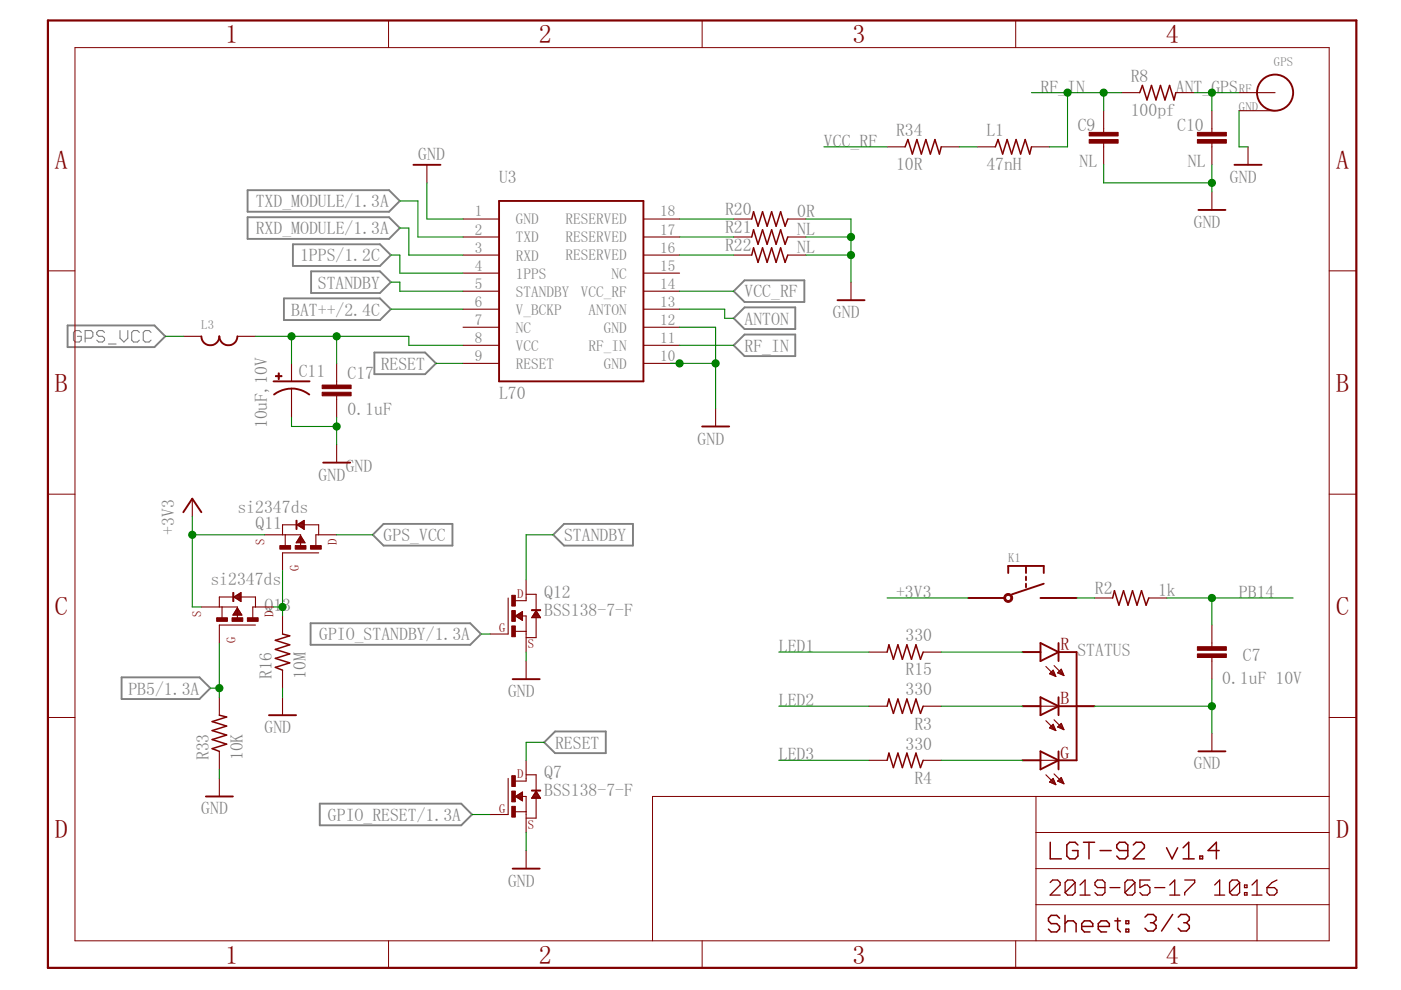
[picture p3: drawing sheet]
<svg xmlns="http://www.w3.org/2000/svg" width="297mm" height="210mm" viewBox="0 0 297 210" stroke-linecap="round" stroke-linejoin="round" font-family="sans-serif">
<g fill="none" stroke="#808080" stroke-width=".4">
<path d="M52.5 46.1h30l2.3 2.2-2.3 2.4h-30zM52.5 40.3h30l2.3 2.3-2.3 2.3h-30zM62.1 51.8h18.5l2.3 2.3-2.3 2.3h-18.5zM66 57.5h14.6l2.3 2.3-2.3 2.3h-14.6zM157.9 59.4h12.6v4.6h-12.6l-2.3-2.3zM14.3 69h18.4l2.3 2.3-2.3 2.3h-18.4zM60.2 63.3h20.4l2.3 2.3-2.3 2.3h-20.4zM79.4 74.7h10.7l2.3 2.3-2.3 2.3h-10.7zM155.6 73.2l2.3-2.3h10.7v4.6h-10.7zM157.9 65.2h10.7v4.6h-10.7l-2.3-2.3zM81.3 111.1h14.6v4.6h-14.6l-2.3-2.3zM117.3 113.4l2.3-2.3h14.6v4.6h-14.6z"/>
<path d="M65.8 132.1h33.9l2.3 2.3-2.3 2.3h-33.9zM25.8 143.6h16.5l2.3 2.3-2.3 2.3h-16.5zM115.4 157.4l2.3-2.3h10.7v4.6h-10.7zM67.8 170.4h30l2.3 2.3-2.3 2.3h-30z"/>
</g>
<path d="M17.2 70.5l-.4-.4h-.8l-.4 .4v1.6l.4 .4h.8l.4-.4v-.8h-.8M18.1 71.7h1.2l.4-.4v-.8l-.4-.4h-1.2v2.4M22.2 70.5l-.5-.4h-.8l-.4 .4v.4l.4 .4h.8l.5 .4v.4l-.5 .4h-.8l-.4-.4M23 72.9h1.6M25.4 70.1v1.6l.9 .8 .8-.8v-1.6M29.5 70.5l-.4-.4h-.8l-.4 .4v1.6l.4 .4h.8l.4-.4M32 70.5l-.4-.4h-.8l-.4 .4v1.6l.4 .4h.8l.4-.4" fill="none" stroke="#808080" stroke-width=".23"/>
<g fill="none" stroke="#800000" stroke-width=".21">
<path d="M15.9 10.1h265.9v189.4h-265.9zM82.4 4.3v5.8M148.9 4.3v5.8M215.3 4.3v5.8M10.2 57.4h5.7M281.8 57.4h5.8M10.2 104.8h5.7M62.8 115h1.8M62.9 114.9h1.6M63 111.3l1.5-1v1.9zM63 114.8h1.5M63 111.3h1.5"/>
<path d="M63.1 114.6h1.3M63.1 111.4h1.4M63.1 114.5h1.2M63.2 114.4h1M63.2 111.1h1.3M63.3 114.3h.9M63.3 111.5h1.2M63.4 114.2h.7M63.4 111h1.1M63.4 114h.6M63.5 111.6h1M63.5 113.9h.4"/>
<path d="M63.6 113.8h.3M63.6 110.9h.9M63.7 113.7h.1M63.7 111.7h.8M63.7 113.6l1 1.5h-1.9zM63.8 110.8h.7M63.9 111.8h.6M64 110.6h.5M64.1 112h.4M64.2 110.5h.3M64.3 112.1h.2M64.4 110.4h.1"/>
<path d="M64.5 112.2h.1M281.8 104.8h5.8M49.5 130.3h1.7M49.5 130.2h1.6M49.6 126.6l1.5-1v2zM49.6 130h1.5M49.7 126.6h1.4M49.7 129.9h1.3M49.7 126.5h1.4M49.8 129.8h1.1M49.8 129.7h1M49.9 126.8h1.2"/>
<path d="M49.9 126.4h1.2M49.9 129.6h.9M50 129.4h.7M50.1 129.3h.5M50.1 126.9h1M50.1 126.3h1M50.1 129.2h.4M50.2 129.1h.3M50.2 127h.9M50.2 126.2h.9M50.3 128.9h.1M50.3 128.9l1 1.5h-1.9z"/>
<path d="M50.4 127.1h.7M50.4 126h.7M50.6 127.3h.5M50.6 125.9h.5M50.8 127.4h.3M50.8 125.8h.3M51 127.5h.1M51 125.7h.1M109.3 130.6l1.5-1v2zM109.3 130.6h1.5M109.4 130.5h1.4M109.5 130.8h1.3"/>
<path d="M109.6 130.4h1.2M109.7 130.9h1.1M109.8 130.3h1M109.9 131h.9M110 130.2h.8M110.1 131.1h.7M110.2 130h.6M110.3 131.3h.5M110.3 129.9h.5M110.5 131.4h.3M110.6 129.8h.2M110.7 131.5h.1"/>
<path d="M110.7 129.7h.1M112.8 130.9h1.8M112.8 130.8h1.7M112.9 130.6h1.5M113 130.5h1.3M113.1 130.4h1.2M113.1 130.3h1.1M113.2 130.2h.9M113.3 130h.7M113.4 129.9h.5M113.5 129.8h.4M113.5 129.7h.3"/>
<path d="M113.6 129.6h.1M113.7 129.5l.9 1.5h-1.9zM10.2 152.1h5.7M281.8 152.1h5.8M109.3 168.9l1.5-1v1.9zM109.3 168.8h1.5M109.5 169h1.3M109.5 168.7h1.3M109.6 169.1h1.2M109.7 168.6h1.1M109.8 169.2h1M109.9 168.5h.9"/>
<path d="M110 169.3h.8M110 168.4h.8M110.2 169.5h.6M110.2 168.3h.6M110.4 169.6h.4M110.4 168.1h.4M110.6 169.7h.2M110.6 168h.2M112.8 169.1h1.7M112.9 169h1.5M112.9 168.8h1.5M113 168.7h1.3"/>
<path d="M113.1 168.6h1.1M113.2 168.5h1M113.2 168.4h.9M113.3 168.3h.7M113.4 168.1h.5M113.5 168h.3M113.6 167.9h.2M113.6 167.8h.1M113.7 167.7l.9 1.5h-1.9zM219.6 168.9v30.6M219.6 176.5h62.2M281.8 168.9h-143.5v30.6"/>
<path d="M82.4 199.5v5.7M148.9 199.5v5.7M215.3 199.5v5.7M219.6 191.8h62.2M219.6 184.2h62.2M266.5 191.8v7.7"/>
</g>
<g fill="none" stroke="#800000" stroke-width=".32">
<path d="M241.6 19.6l.6-1.5 1 3.1 .9-3.1 1 3.1 .9-3.1 1 3.1 1-3.1 .9 3.1 .4-1.6M191.9 31.1l.6-1.5 .9 3.1 1-3.1 .9 3.1 1-3.1 1 3.1 .9-3.1 1 3.1 .4-1.6M211 31.1l.6-1.5 1 3.1 .9-3.1 1 3.1 .9-3.1 1 3.1 1-3.1 .9 3.1 .4-1.6M159.4 46.4l.4-1.5 .9 3.1 1-3.1 .9 3.1 1-3.1 .9 3.1 1-3.1 1 3.1 .5-1.6M159.4 50.2l.4-1.5 .9 3.1 1-3.1 .9 3.1 1-3.1 .9 3.1 1-3.1 1 3.1 .5-1.6M159.4 54.1l.4-1.5 .9 3 1-3 .9 3 1-3 .9 3 1-3 1 3 .5-1.5M59.9 134.4l1.5 .4-3 1 3 .9-3 1 3 .9-3 1 3 .9-3 1 1.5 .6M188.1 138.3l.4-1.6 .9 3.1 1-3.1 .9 3.1 1-3.1 1 3.1 .9-3.1 1 3.1 .5-1.5M235.9 126.8l.4-1.6 .9 3.1 1-3.1 1 3.1 .9-3.1 1 3.1 .9-3.1 1 3.1 .6-1.5M46.5 151.6l1.5 .4-3 1 3 .9-3 1 3 1-3 .9 3 1-3 .9 1.5 .6M188.1 149.7l.4-1.5 .9 3.1 1-3.1 .9 3.1 1-3.1 1 3.1 .9-3.1 1 3.1 .5-1.6M188.1 161.2l.4-1.5 .9 3.1 1-3.1 .9 3.1 1-3.1 1 3.1 .9-3.1 1 3.1 .5-1.6"/>
<path d="M222.7 178.6v3.5h2.3M228.5 179.2l-.6-.6h-1.1l-.6 .6v2.3l.6 .6h1.1l.6-.6v-1.2h-1.1M229.7 178.6h2.4M230.9 178.6v3.5M240.3 179.2l.6-.6h1.1l.6 .6v.5l-2.3 2.4h2.3M247.3 179.7l1.2 2.4 1.2-2.4M250.8 179.7l1.2-1.1v3.5M224.6 194.7l-.6-.6h-1.1l-.6 .6v.5l.6 .6h1.1l.6 .6v.6l-.6 .6h-1.1l-.6-.6M225.8 195.8l.6-.6h1.2l.6 .6v1.8M225.8 194.1v3.5M229.3 196.4h2.4v-.6l-.6-.6h-1.2l-.6 .6v1.2l.6 .6h1.2M232.9 196.4h2.3v-.6l-.6-.6h-1.2l-.5 .6v1.2l.5 .6h1.2"/>
<path d="M233.2 180.3h2.4M236.4 195.2h1.2M237 194.7v2.3l.6 .6M238.7 195.2h.6v.6h-.6zM238.7 197h.6v.6h-.6zM239.1 180.3h-1.8l-.5-.6v-.5l.5-.6h1.2l.6 .6v2.3l-.6 .6h-1.2l-.5-.6M242.8 194.5l.6-.6h1.1l.6 .6v.6l-.6 .5M243.9 195.6h.6M244.5 195.6l.6 .6v.6l-.6 .6h-1.1l-.6-.6M248.6 193.9l-2.3 3.5M249.8 194.5l.6-.6h1.2l.6 .6v.6l-.6 .5M250.8 182.1h2.4"/>
<path d="M251 195.6h.6M251.6 195.6l.6 .6v.6l-.6 .6h-1.2l-.6-.6M254.4 181.5h.6v.6h-.6zM258.5 180.3h-2.4l1.8-1.7v3.5"/>
</g>
<g fill="none" stroke="#800000" stroke-width=".28">
<path d="M222.7 187.1l.5-.5h1l.6 .5v.5l-2.1 2.2h2.1M227.9 187.1v2.2l-.5 .5h-1l-.6-.5M227.9 187.1l-.5-.5h-1l-.6 .5v2.2M227.9 187.1l-2.1 2.2M229 189.8h2.1M229 187.6l1.1-1v3.2M234.3 188.2h-1.6l-.5-.6v-.5l.5-.5h1l.6 .5v2.2l-.6 .5h-1l-.5-.5M235.3 188.2h2.1M240.6 187.1v2.2l-.5 .5h-1.1l-.5-.5M240.6 187.1l-.5-.5h-1.1l-.5 .5v2.2M240.6 187.1l-2.1 2.2M243.8 186.6h-2.1v1.6l1-.6h.6l.5 .6v1.1l-.5 .5h-1.1l-.5-.5"/>
<path d="M244.8 188.2h2.2M248 189.8h2.1M248 187.6l1.1-1v3.2M251.2 186.6h2.1v.5l-2.1 2.2v.5M257.5 189.8h2.2M257.5 187.6l1.1-1v3.2M262.8 187.1v2.2l-.5 .5h-1.1l-.5-.5M262.8 187.1l-.5-.5h-1.1l-.5 .5v2.2M262.8 187.1l-2.1 2.2M263.9 189.3h.5v.5h-.5zM263.9 187.6h.5v.6h-.5zM265.5 189.8h2.1"/>
<path d="M265.5 187.6l1-1v3.2M268.6 188.2h1.6l.5 .5v.6l-.5 .5h-1l-.6-.5zM270.7 186.6l-1 .5-1.1 1.1"/>
</g>
<path d="M10.2 4.3h277.4v200.9h-277.4z" fill="none" stroke="#800000" stroke-width=".47"/>
<g fill="none" stroke="#800000" stroke-width=".4">
<path d="M87.7 34.9h5.7M261.7 34.9h5.8M105.8 42.6h30.6v38.3h-30.6zM254.1 44.5h5.7M42.7 71.3a1.91 1.91 0 0 0 1.9 1.9 1.91 1.91 0 0 0 1.9-1.9 1.92 1.92 0 0 0 1.9 1.9 1.92 1.92 0 0 0 1.9-1.9M177.6 63.6h5.7M58 80.9h7.6M61.8 82.4l2 .3 1.8 1M61.8 82.4l-1.9 .3-1.8 1M68.5 98.1h5.8M148.9 90.4h5.7M38.9 108.6l1.9-2.9 1.9 2.9"/>
<path d="M217.5 120v1.5M205.3 126.8h7.7M213.8 121.5v-1.5h7.5v1.5M216.8 138.3h3.8M217.5 122.3v.7M217.5 123.8v.7M220.6 126.8h7.7M220.6 136.3l3.8 2-3.8 1.9zM221.3 123.8l-6.8 2.2M224.4 136.3v3.9M224.4 138.3h3.9v22.9h-3.9M57 151.6h5.8"/>
<path d="M108.7 144h5.7M216.8 149.7h3.8M220.6 147.8l3.8 1.9-3.8 1.9zM220.6 159.3l3.8 1.9-3.8 1.9zM224.4 147.8v3.8M224.4 159.3v3.8M224.4 149.7h7.7M254.1 159.3h5.7M43.6 168.9h5.8M216.8 161.2h3.8M108.7 184.2h5.7"/>
<circle cx="270.3" cy="19.6" r="3.8"/>
</g>
<g fill="none" stroke="#800000" stroke-width=".23">
<path d="M237.8 19.6h3.8M249.3 19.6h3.8M262.7 19.6h7.6M90.5 34.9v3.9M188.1 31.1h3.8M199.6 31.1h3.8M207.2 31.1h3.8M218.7 31.1h3.8M234 23.5v4.6M234 30.4v4.5M256.9 23.5v4.6M256.9 30.4v4.5"/>
<path d="M262.7 23.5h7.6M264.6 31.1v3.8M98.2 57.9h7.6M98.2 46.4h7.6M98.2 54.1h7.6M98.2 50.2h7.6M136.4 57.9h7.7M136.4 46.4h7.7M136.4 54.1h7.7M136.4 50.2h7.7M155.6 46.4h3.8M155.6 54.1h3.8"/>
<path d="M155.6 50.2h3.8M167 46.4h3.9M167 54.1h3.9M167 50.2h3.9M180.4 59.8v3.8M256.9 40.7v3.8M38.9 71.3h3.8M50.3 71.3h3.9M61.8 77v3.9M71.4 77v4.6M98.2 65.6h7.6M98.2 77h7.6"/>
<path d="M98.2 69.4h7.6M98.2 73.2h7.6M98.2 61.7h7.6M136.4 65.6h7.7M136.4 77h7.7M136.4 69.4h7.7M136.4 73.2h7.7M136.4 61.7h7.7M61.8 82.4v6.1M71.4 83.9v4.6M71.4 94.3v3.8M151.7 86.6v3.8"/>
<path d="M40.8 105.7v3.9M56.1 113.4h7.6v2.5M60.5 113.4v2.3M63 111.3h-3.1v2.1M64.3 111.3h3.3v2.1M67.6 117.2h-7.7v3.8M71.4 113.4h-4.4v2.3M42.7 128.7h7.6v2.5M47.1 128.7v2.3M49.6 126.6h-3.1v2.1M50.9 126.6h3.3v2.1M54.2 132.5h-7.7v3.8"/>
<path d="M58 128.7h-4.4v2.3M59.9 130.6v3.8M107.7 126.8v7.6h-3.8M109.3 133.9h2.2M110.8 130.6h.7v7.7M111.5 123v4.4h-2.2M111.5 126h2.2v3.5M113.7 131v4.2h-2.2M184.3 138.3h3.8M195.7 138.3h3.9M205.3 126.8h7.7M216.8 138.3h3.8"/>
<path d="M220.6 126.8h7.7M232.1 126.8h3.8M243.6 126.8h3.8M256.9 132.5v4.6M256.9 139.4v4.6M46.5 147.8v3.8M46.5 159.3v3.8M59.9 142.1v3.8M59.9 147.8v3.8M111.5 140.2v3.8M184.3 149.7h3.8M195.7 149.7h3.9"/>
<path d="M216.8 149.7h7.6M221.7 152.8l2.2 2.1M221.7 141.3l2.2 2.1M222.5 154.3l.8-.7 .6 1.3zM222.5 142.9l.8-.8 .6 1.3zM222.5 154.3h1.1M222.5 142.9h1.1M222.7 154.1h.8M222.7 142.7h.8M222.9 142.5h.6M222.9 153.9h.5M223 154.5h.7"/>
<path d="M223 143.1h.7M223.1 153.7h.3M223.1 142.3h.3M223.5 154.7h.3M223.5 152.6l2.1 2.1M223.5 141.1l2.1 2.1M223.5 143.3h.3M224.2 154.1h1.1M224.2 154.1l1.4 .6M224.2 154.1l.8-.7 .6 1.3M224.2 142.7l.8-.8 .6 1.3M224.2 142.7l1.4 .5"/>
<path d="M224.3 142.7h1M224.4 153.9h.9M224.4 142.5h.9M224.6 153.7h.6M224.6 142.3h.6M224.7 154.3h.7M224.7 142.9h.7M224.8 142.1h.3M224.8 153.5h.3M225.2 154.5h.3M225.2 143.1h.3M228.3 149.7h3.8"/>
<path d="M256.9 155.5v3.8M46.5 165v3.9M107.7 165v7.7h-3.8M109.3 172.1h2.2M110.8 168.9h.7v7.6M111.5 161.2v4.4h-2.2M111.5 164.3h2.2v3.4M113.7 169.2v4.3h-2.2M184.3 161.2h3.8M195.7 161.2h3.9M216.8 161.2h7.6M221.7 164.3l2.2 2.1"/>
<path d="M222.5 165.8l1.4 .6M222.5 165.8l.8-.8 .6 1.4M222.5 165.8h1.1M222.7 165.6h.8M222.9 165.4h.5M223 166h.7M223.1 165.2h.3M223.5 166.2h.3M223.5 164.1l2.1 2.1M224.2 165.6h1.1M224.2 165.6l1.4 .6M224.2 165.6l.8-.8 .6 1.4"/>
<path d="M224.4 165.4h.9M224.6 165.2h.6M224.7 165.8h.7M224.8 165h.3M225.2 166h.3M111.5 180.3v3.9"/>
</g>
<g fill="#800000" stroke="#800000" stroke-width=".21">
<path d="M108.5 126.2h.8v2.3h-.8z"/>
<path d="M108.5 129.5h.8v2.2h-.8z"/>
<path d="M108.5 132.7h.8v2.3h-.8z"/>
<path d="M112.7 129.3h1.9v.2h-1.9z"/>
<path d="M108.5 164.5h.8v2.3h-.8z"/>
<path d="M108.5 167.7h.8v2.3h-.8z"/>
<path d="M108.5 171h.8v2.2h-.8z"/>
<path d="M112.7 167.5h1.9v.2h-1.9z"/>
<path d="M65.8 115.7h2.3v.7h-2.3z"/>
<path d="M62.6 115.7h2.3v.7h-2.3z"/>
<path d="M59.3 115.7h2.3v.7h-2.3z"/>
<path d="M62.8 110.3h.2v1.9h-.2z"/>
<path d="M52.5 131h2.2v.7h-2.2z"/>
<path d="M49.2 131h2.3v.7h-2.3z"/>
<path d="M45.9 131h2.3v.7h-2.3z"/>
<path d="M49.4 125.6h.2v1.9h-.2z"/>
<path d="M253.9 137.1h6.1v.8h-6.1z"/>
<path d="M253.9 138.6h6.1v.8h-6.1z"/>
<path d="M230.9 29.6h6.2v.8h-6.2z"/>
<path d="M230.9 28.1h6.2v.7h-6.2z"/>
<path d="M253.9 29.6h6.1v.8h-6.1z"/>
<path d="M253.9 28.1h6.1v.7h-6.1z"/>
<path d="M58.4 79.7h1.4v.2h-1.4z"/>
<path d="M59 79.1h.2v1.3h-.2z"/>
<path d="M68.3 83.2h6.1v.7h-6.1z"/>
<path d="M68.3 81.6h6.1v.8h-6.1z"/>
</g>
<path d="M213 126.2a.95 .95 0 0 1 1.5 .1 .95 .95 0 0 1-.5 1.4 .95 .95 0 0 1-1.2-.9h.4a.56 .56 0 0 1 .8-.5 .56 .56 0 0 1 .1 .9 .56 .56 0 0 1-.9-.2v-.2h-.4z" fill-rule="evenodd" fill="#800000" stroke="#800000" stroke-width=".21"/>
<g fill="none" stroke="#008000" stroke-width=".23">
<path d="M218.7 19.6h19.1M226.3 19.6v11.5h-3.8M234 19.6v3.9M253.1 19.6h9.6M256.9 19.6v3.9M90.5 38.8v7.6h7.7M174.7 31.1h13.4M203.4 31.1h3.8M234 34.9v3.9h22.9M256.9 34.9v5.8M262.7 23.5v7.6h1.9M82.9 54.1h1.9v3.8h13.4"/>
<path d="M82.9 59.8h1.9v1.9h13.4M84.8 42.6h3.8v7.6h9.6M84.8 48.3h1.9v5.8h11.5M144.1 46.4h11.5M144.1 50.2h11.5M144.1 54.1h11.5M170.9 46.4h9.5v13.4M170.9 50.2h9.5M170.9 54.1h9.5M35 71.3h3.9M54.2 71.3h32.5v1.9h11.5M61.8 71.3v5.7"/>
<path d="M71.4 71.3v5.7M82.9 65.6h15.3M92.4 77h5.8M142.2 77h9.5M144.1 69.4h7.6v17.2M144.1 65.6h9.5v1.9h2M144.1 73.2h11.5M144.1 61.7h11.5M61.8 88.5v1.9h9.6M71.4 88.5v5.8M40.8 113.4h15.3M40.8 109.6v19.1h1.9"/>
<path d="M71.4 113.4h7.6M117.3 113.4h-5.8v9.6M46.5 136.3v11.5M58 128.7h1.9M59.9 121v9.6M102 134.4h1.9M111.5 138.3v1.9M165.1 138.3h19.2M188.1 126.8h17.2M199.6 138.3h17.2M228.3 126.8h3.8M247.4 126.8h26.8"/>
<path d="M256.9 126.8v5.7M44.6 145.9h1.9M59.9 145.9v1.9M115.4 157.4h-3.9v3.8M165.1 149.7h19.2M199.6 149.7h17.2M232.1 149.7h24.8M256.9 144v11.5M46.5 163.1v1.9M100.1 172.7h3.8M111.5 176.5v3.8M165.1 161.2h19.2"/>
<path d="M199.6 161.2h17.2"/>
</g>
<g fill="#008000" stroke="#008000" stroke-width=".21">
<circle cx="151.7" cy="77" r=".76"/>
<circle cx="144.1" cy="77" r=".76"/>
<circle cx="180.4" cy="50.2" r=".76"/>
<circle cx="180.4" cy="54.1" r=".76"/>
<circle cx="256.9" cy="149.7" r=".76"/>
<circle cx="256.9" cy="38.8" r=".76"/>
<circle cx="71.4" cy="90.4" r=".76"/>
<circle cx="234" cy="19.6" r=".76"/>
<circle cx="226.3" cy="19.6" r=".76"/>
<circle cx="40.8" cy="113.4" r=".76"/>
<circle cx="46.5" cy="145.9" r=".76"/>
<circle cx="59.9" cy="128.7" r=".76"/>
<circle cx="256.9" cy="126.8" r=".76"/>
<circle cx="256.9" cy="19.6" r=".76"/>
<circle cx="71.4" cy="71.3" r=".76"/>
<circle cx="61.8" cy="71.3" r=".76"/>
</g>
<g font-size="5.5" fill="#800000">
<text x="47.8" y="9.2">1</text>
<text x="114.2" y="9.2">2</text>
<text x="180.7" y="9.2">3</text>
<text x="247.2" y="9.2">4</text>
<text x="11.7" y="35.7">A</text>
<text x="283.3" y="35.7">A</text>
<text x="11.7" y="83.1">B</text>
<text x="283.3" y="83.1">B</text>
<text x="11.7" y="130.4">C</text>
<text x="283.3" y="130.4">C</text>
<text x="11.7" y="177.8">D</text>
<text x="283.3" y="177.8">D</text>
<text x="47.8" y="204.3">1</text>
<text x="114.2" y="204.3">2</text>
<text x="180.7" y="204.3">3</text>
<text x="247.2" y="204.3">4</text>
</g>
<g font-size="3.8" fill="#808080">
<text x="239.7" y="17.4">R8</text>
<text x="220.6" y="19.7">RF_IN</text>
<text x="249.3" y="19.7">ANT_GPS</text>
<text x="190" y="28.9">R34</text>
<text x="209.1" y="28.9">L1</text>
<text x="228.5" y="27.7">C9</text>
<text x="239.7" y="24.6">100pf</text>
<text x="249.6" y="27.7">C10</text>
<text x="88.7" y="33.8">GND</text>
<text x="174.7" y="31.1">VCC_RF</text>
<text x="228.9" y="35.3">NL</text>
<text x="251.8" y="35.3">NL</text>
<text x="105.8" y="38.8">U3</text>
<text x="190" y="36.1">10R</text>
<text x="209.1" y="36.1">47nH</text>
<text x="260.8" y="38.8">GND</text>
<text x="54.2" y="44">TXD_MODULE/1.3A</text>
<text x="153.7" y="45.6">R20</text>
<text x="169" y="46.1">0R</text>
<text x="54.2" y="49.7">RXD_MODULE/1.3A</text>
<text x="153.7" y="49.5">R21</text>
<text x="153.7" y="53.3">R22</text>
<text x="169" y="49.9">NL</text>
<text x="169" y="53.7">NL</text>
<text x="253.1" y="48.3">GND</text>
<text x="63.6" y="55.4">1PPS/1.2C</text>
<text x="67.4" y="61.2">STANDBY</text>
<text x="157.9" y="63.1">VCC_RF</text>
<text x="61.7" y="66.9">BAT++/2.4C</text>
<text x="157.9" y="68.8">ANTON</text>
<text x="176.6" y="67.5">GND</text>
<text x="157.9" y="74.6">RF_IN</text>
<text x="63.3" y="79.9">C11</text>
<text x="73.7" y="80.3">C17</text>
<text x="80.7" y="78.4">RESET</text>
<text x="73.7" y="87.9">0.1uF</text>
<text x="105.8" y="84.7">L70</text>
<text x="56.6" y="90.8" transform="rotate(-90 56.6 90.8)">10uF,10V</text>
<text x="147.9" y="94.3">GND</text>
<text x="67.6" y="101.9">GND</text>
<text x="73.3" y="100">GND</text>
<text x="36.9" y="113.4" transform="rotate(-90 36.9 113.4)">+3V3</text>
<text x="50.3" y="108.8">si2347ds</text>
<text x="54.2" y="112.2">Q11</text>
<text x="81.3" y="114.7">GPS_VCC</text>
<text x="119.6" y="114.7">STANDBY</text>
<text x="44.6" y="124.1">si2347ds</text>
<text x="232.1" y="126">R2</text>
<text x="56.1" y="129.5">Q13</text>
<text x="115.4" y="130.6">BSS138-7-F</text>
<text x="115.4" y="126.8">Q12</text>
<text x="190" y="126.8">+3V3</text>
<text x="245.5" y="126.4">1k</text>
<text x="262.7" y="126.8">PB14</text>
<text x="67.7" y="135.8">GPIO_STANDBY/1.3A</text>
<text x="192" y="136">330</text>
<text x="57.6" y="144" transform="rotate(-90 57.6 144)">R16</text>
<text x="64.9" y="144" transform="rotate(-90 64.9 144)">10M</text>
<text x="165.1" y="138.3">LED1</text>
<text x="192" y="143.2">R15</text>
<text x="228.4" y="139">STATUS</text>
<text x="263.5" y="140.2">C7</text>
<text x="27.2" y="147.3">PB5/1.3A</text>
<text x="107.7" y="147.8">GND</text>
<text x="165.1" y="149.7">LED2</text>
<text x="192" y="147.4">330</text>
<text x="259.1" y="145">0.1uF 10V</text>
<text x="56.1" y="155.5">GND</text>
<text x="193.9" y="154.7">R3</text>
<text x="44.3" y="161.2" transform="rotate(-90 44.3 161.2)">R33</text>
<text x="51.5" y="161.2" transform="rotate(-90 51.5 161.2)">10K</text>
<text x="117.7" y="158.7">RESET</text>
<text x="165.1" y="161.2">LED3</text>
<text x="192" y="158.9">330</text>
<text x="115.4" y="165">Q7</text>
<text x="193.9" y="166.2">R4</text>
<text x="253.1" y="163.1">GND</text>
<text x="42.7" y="172.7">GND</text>
<text x="115.4" y="168.9">BSS138-7-F</text>
<text x="69.5" y="174">GPIO_RESET/1.3A</text>
<text x="107.7" y="188">GND</text>
</g>
<g font-size="3.8" fill="#800000">
<text x="224.8" y="137.9">R</text>
<text x="224.8" y="149.4">B</text>
<text x="224.8" y="160.8">G</text>
</g>
<g font-size="3.2" fill="#808080">
<text x="100.7" y="45.9">1</text>
<text x="109.3" y="47.6">GND</text>
<text x="119.9" y="47.6">RESERVED</text>
<text x="139.9" y="45.9">18</text>
<text x="100.7" y="53.5">3</text>
<text x="100.7" y="49.7">2</text>
<text x="109.3" y="51.4">TXD</text>
<text x="119.9" y="51.4">RESERVED</text>
<text x="139.9" y="53.5">16</text>
<text x="139.9" y="49.7">17</text>
<text x="100.7" y="57.4">4</text>
<text x="109.3" y="59.1">1PPS</text>
<text x="109.3" y="55.2">RXD</text>
<text x="119.9" y="55.2">RESERVED</text>
<text x="129.6" y="59">NC</text>
<text x="139.9" y="57.4">15</text>
<text x="100.7" y="61.2">5</text>
<text x="100.7" y="65">6</text>
<text x="109.3" y="62.9">STANDBY</text>
<text x="123.1" y="62.9">VCC_RF</text>
<text x="139.9" y="65">13</text>
<text x="139.9" y="61.2">14</text>
<text x="100.7" y="68.9">7</text>
<text x="109.3" y="70.5">NC</text>
<text x="109.3" y="66.7">V_BCKP</text>
<text x="124.8" y="66.7">ANTON</text>
<text x="128" y="70.5">GND</text>
<text x="139.9" y="68.9">12</text>
<text x="100.7" y="76.5">9</text>
<text x="100.7" y="72.7">8</text>
<text x="109.3" y="74.4">VCC</text>
<text x="124.8" y="74.4">RF_IN</text>
<text x="139.9" y="76.5">10</text>
<text x="139.9" y="72.7">11</text>
<text x="109.3" y="78.2">RESET</text>
<text x="128" y="78.2">GND</text>
</g>
<g font-size="2.7" fill="#808080">
<text x="270.1" y="13.9">GPS</text>
<text x="262.7" y="19.7">RF</text>
<text x="262.7" y="23.5">GND</text>
<text x="42.7" y="69.8">L3</text>
<text x="213.8" y="119.2">K1</text>
</g>
<g font-size="2.7" fill="#800000">
<text x="56.1" y="115.5" transform="rotate(-90 56.1 115.5)">S</text>
<text x="71.4" y="115.5" transform="rotate(-90 71.4 115.5)">D</text>
<text x="63.3" y="121" transform="rotate(-90 63.3 121)">G</text>
<text x="42.7" y="130.8" transform="rotate(-90 42.7 130.8)">S</text>
<text x="58" y="130.8" transform="rotate(-90 58 130.8)">D</text>
<text x="109.6" y="126.8">D</text>
<text x="49.9" y="136.3" transform="rotate(-90 49.9 136.3)">G</text>
<text x="105.8" y="134">G</text>
<text x="111.9" y="137.5">S</text>
<text x="109.6" y="165">D</text>
<text x="105.8" y="172.3">G</text>
<text x="111.9" y="175.7">S</text>
</g>
</svg>
